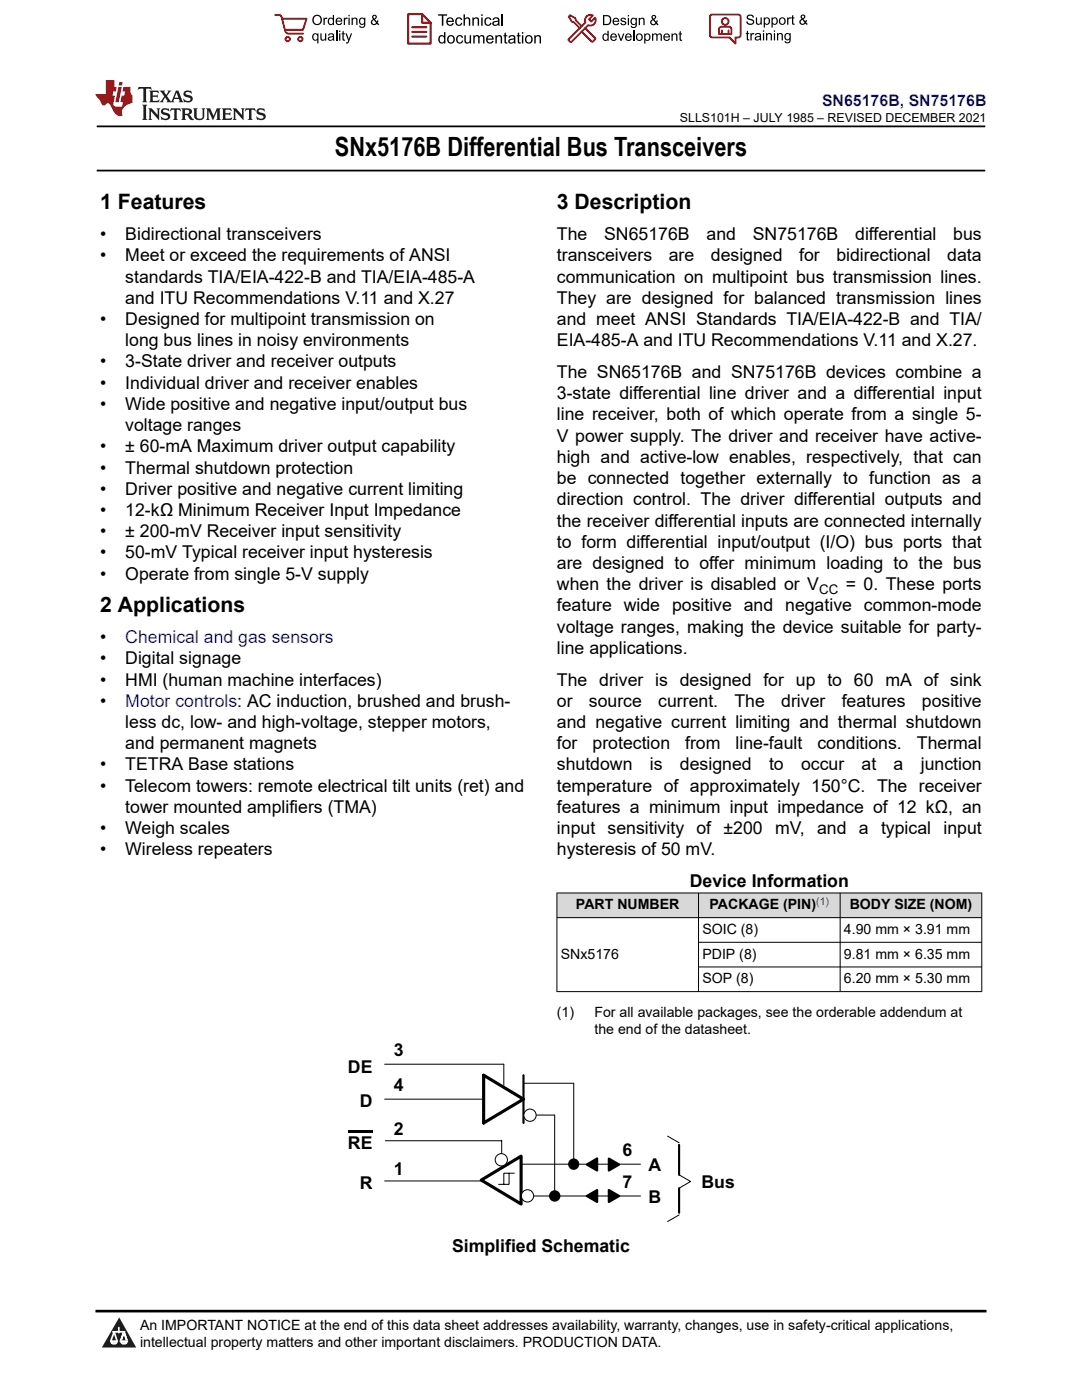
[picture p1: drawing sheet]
<svg xmlns="http://www.w3.org/2000/svg" width="216mm" height="279mm" viewBox="0 0 216 279" stroke-linecap="round" stroke-linejoin="round" font-family="sans-serif">
<path d="M19.3 25.2h177.3M19.3 34h177.3" fill="none" stroke="#000" stroke-width=".35"/>
<g fill="#d8d8d8">
<path d="M111.1 178.2h84.8v4.9h-84.8z" fill-rule="evenodd"/>
<path d="M111.2 178.3h28.1v4.8h-28.1z" fill-rule="evenodd"/>
<path d="M139.4 178.3h28.2v4.8h-28.2z" fill-rule="evenodd"/>
<path d="M167.7 178.3h28.1v4.8h-28.1z" fill-rule="evenodd"/>
</g>
<g fill="none" stroke="#000" stroke-width=".2">
<path d="M111.1 178.2h84.9M111.1 178.2v19.8M139.4 178.2v19.8M167.6 178.2v19.8M195.9 178.2v19.8M111.1 183.1h84.9M139.4 188.1h56.6M139.4 193h56.6M196 197.9h-84.9M76.8 212.4h23.7v4.2M76.8 219.4h19.7M104.5 216.2h10v16.1"/>
<path d="M76.8 235.7h19.1M76.9 227.7h23.2v2.7M104 232.3h23.8M106.5 238.7h21.3M107 222.5h3.7v16.2M133.2 226.7l2.3 1.4M135.5 234.5l2.3 1.3-2.3 1.3M135.5 242.5l-2.3 1.3"/>
</g>
<path d="M69.4 225.9h4.9" fill="none" stroke="#000" stroke-width=".45"/>
<path d="M104.5 214.6v9.5M104 238.7h.1M135.5 228.5v6M135.5 237.1v4.9" fill="none" stroke="#000" stroke-width=".43"/>
<path d="M96.5 214.6l8 4.8-8 4.7zM96 235.5l8-4.8v9.6z" fill="none" stroke="#000" stroke-width=".62"/>
<path d="M100.5 234.1h1.1v2.3h-1.1z" fill-rule="evenodd" fill="#fff"/>
<path d="M99.5 236.4h1M100.5 234.1h1.1v2.3h-1.1zM101.6 234.1h1" fill="none" stroke="#000" stroke-width=".2"/>
<g fill="#000">
<path d="M117.1 238.7l2.1-1.2v2.4zM117.1 232.4l2.1-1.2v2.4zM121.5 231.2l2.1 1.2-2.1 1.2zM121.5 237.5l2.1 1.2-2.1 1.2z"/>
<circle cx="110.7" cy="238.7" r=".93"/>
<circle cx="114.5" cy="232.3" r=".91"/>
</g>
<g fill="none" stroke="#000" stroke-width=".43">
<path d="M117.1 238.7l2.1-1.2v2.4zM117.1 232.4l2.1-1.2v2.4zM121.5 231.2l2.1 1.2-2.1 1.2zM121.5 237.5l2.1 1.2-2.1 1.2z"/>
<circle cx="110.7" cy="238.7" r=".93"/>
<circle cx="114.5" cy="232.3" r=".91"/>
</g>
<circle cx="105.8" cy="222.6" r="1.23" fill="#fff"/>
<circle cx="105.8" cy="222.6" r="1.23" fill="none" stroke="#000" stroke-width=".2"/>
<circle cx="100" cy="231.5" r="1.23" fill="#fff"/>
<circle cx="100" cy="231.5" r="1.23" fill="none" stroke="#000" stroke-width=".2"/>
<circle cx="105.3" cy="238.7" r="1.23" fill="#fff"/>
<circle cx="105.3" cy="238.7" r="1.23" fill="none" stroke="#000" stroke-width=".2"/>
<path d="M0 0h215.9v23.8h-215.9z" fill-rule="evenodd" fill="#fff"/>
<path d="M27.7 17.4l-.2 .6 .5-.3h.6v.1v2.2l-.2 .4h1l-.2-.4v-2.2v-.1h.5l.5 .3-.1-.6zM29.8 18.1l.2 .4v1.5l-.2 .4h1.9l.1-.6a1.08 1.08 0 0 1-1.3 .2v-.7h.6l.4 .2v-.6l-.4 .2h-.6v-.6l.2-.1a1 1 0 0 1 1 .2l-.1-.5zM31.8 18.1l1 1.1-1 1.2h.9l-.2-.2 .4-.7 .5 .7-.2 .2h1.6l-.2-.2 .1-.4h1l.1 .4-.1 .2h.9l-.2-.3-.8-2h-.5l-1 2.2-.8-1.1 .9-1.1h-.8l.2 .2-.5 .7-.3-.7 .1-.2zM35.2 18.5l.4 1h-.8zM36.8 18.2a.65 .65 0 0 0-.2 .7 .65 .65 0 0 0 .6 .5l.7 .2 .1 .2a.79 .79 0 0 1-.7 .4 .79 .79 0 0 1-.7-.5l.1 .7 .2-.1a.93 .93 0 0 0 1.1 .1 .93 .93 0 0 0 .4-1 1.46 1.46 0 0 0-1.2-.6l-.1-.3a1.09 1.09 0 0 1 1.2 .2l-.2-.6-.1 .1-.6-.2zM28.4 20.9l.2 .4v2.3l-.2 .3h1l-.2-.3v-2.3l.2-.4zM29.6 21.6l.2 .4v1.6l-.2 .3h.8l-.3-.3v-1.4l1.7 1.8v-2l.2-.4h-.8l.2 .2 .1 1.1-1.2-1.3zM32.3 21.8a.65 .65 0 0 0-.2 .7 .65 .65 0 0 0 .7 .4l.6 .2 .1 .2a.79 .79 0 0 1-.7 .4 .79 .79 0 0 1-.7-.5l.1 .7 .2-.1a.93 .93 0 0 0 1.1 .1 .93 .93 0 0 0 .4-.9 1.46 1.46 0 0 0-1.2-.6l-.1-.4a1.09 1.09 0 0 1 1.2 .2l-.2-.6-.1 .1-.6-.1zM34.1 21.6l-.1 .7a.63 .63 0 0 1 .7-.4l.1 1.7-.3 .3h1l-.2-.3v-1.7a.66 .66 0 0 1 .8 .4l-.1-.7zM36.2 21.6l.2 .4v1.6l-.2 .3h.9l-.2-.2v-.7h.5l.1 .2a.79 .79 0 0 0 1.2 .6l-1-.9a.61 .61 0 0 0 .6-.6 .61 .61 0 0 0-.5-.6zM36.9 21.9h.2a.47 .47 0 0 1 .5 .1 .47 .47 0 0 1 .1 .5l-.2 .2h-.6zM38.5 21.6l.2 .2a2.27 2.27 0 0 0 .4 2 1.04 1.04 0 0 0 1.7-.7v-1.3l.2-.2h-.8l.2 .4v1.1a.6 .6 0 0 1-.6 .6 .6 .6 0 0 1-.6-.6v-1.1l.3-.4zM41.1 21.6l.2 .4v1.6l-.2 .3h.7l-.2-.3v-1.5l.9 1.9 .8-1.9v1.5l-.2 .3h1l-.3-.3v-1.6l.3-.4h-.8l-.7 1.5-.7-1.5zM44.3 21.6l.2 .4v1.6l-.2 .3h1.9l.1-.5a1.09 1.09 0 0 1-1.3 .1v-.6h.6l.4 .1v-.6l-.4 .2h-.6v-.6l.2-.1a1.01 1.01 0 0 1 1 .3l-.1-.6zM46.4 21.6l.3 .4v1.6l-.3 .3h.8l-.2-.3v-1.4l1.6 1.8v-2l.2-.4h-.7l.2 .2v1.1l-1.2-1.3zM49 21.6l-.1 .7a.63 .63 0 0 1 .8-.4v1.7l-.3 .3h1l-.2-.3v-1.7a.66 .66 0 0 1 .8 .4l-.1-.7zM51.4 21.8a.65 .65 0 0 0-.2 .7 .65 .65 0 0 0 .6 .4l.6 .2 .2 .2a.79 .79 0 0 1-.8 .4 .79 .79 0 0 1-.6-.5l.1 .7 .2-.1a.93 .93 0 0 0 1 .1 .93 .93 0 0 0 .5-.9 1.46 1.46 0 0 0-1.3-.6l-.1-.4a1.09 1.09 0 0 1 1.3 .2l-.2-.6-.2 .1-.5-.1z" fill="#231f20"/>
<path d="M21.1 16v2.8h-2.1l.1 .3 .9 1a.95 .95 0 0 0 .9 .9 .59 .59 0 0 1 .6-.4 .59 .59 0 0 1 .5 .4l.4 .8a1.59 1.59 0 0 0 2.1 1.3 1.61 1.61 0 0 1 1-2.2l1-.4-.1-1.5a1.59 1.59 0 0 1-.4-1.6h-1.4l-.2 .9h.5l-.1 .8h-.5l-.2 1v.2l.4 .1-.2 .9h-.6a.73 .73 0 0 1-1.1-.7l.3-1.5h-.5l.2-.8h.5l.2-.9h-.5v-1.4zM23.6 17.4l-.6 3h.7l.6-3zM23.8 16.4l-.1 .7h.7l.1-.7z" fill="#ed1c24"/>
<g fill="#000">
<path d="M62.3 4a1 1 0 0 1 2 0 1 1 0 0 1-2 0zM62.8 3.4a.78 .78 0 0 0-.1 1.1 .78 .78 0 0 0 1.1 .1 .78 .78 0 0 0 .1-1.1 .78 .78 0 0 0-1.1-.1z" fill-rule="evenodd"/>
<path d="M62.5 6.8l.4-.2 .4 .3v-.2h.2v2h-.2v-.7a.68 .68 0 0 1-.9-.1 .68 .68 0 0 1 0-.9zM62.6 7a.51 .51 0 0 0-.1 .6 .51 .51 0 0 0 .7 .2 .51 .51 0 0 0 .1-.7 .51 .51 0 0 0-.7-.1z" fill-rule="evenodd"/>
<path d="M64.5 3.5h.3v.3l.1-.3h.3l.1 .1-.1 .2a.32 .32 0 0 0-.3 0 .32 .32 0 0 0-.1 .4v.8h-.3z" fill-rule="evenodd"/>
<path d="M63.9 6.7h.3v.8a.36 .36 0 0 0 .3 .4 .36 .36 0 0 0 .4-.5v-.7h.2v1.4h-.2v-.2a.51 .51 0 0 1-.6 .2 .51 .51 0 0 1-.4-.5z" fill-rule="evenodd"/>
<path d="M65.6 3.7l.4-.2 .4 .2v-.7h.3v2h-.3v-.2a.7 .7 0 0 1-1-.1 .7 .7 0 0 1 .2-1zM65.8 3.8a.51 .51 0 0 0-.1 .7 .51 .51 0 0 0 .6 .2 .51 .51 0 0 0 .1-.7 .51 .51 0 0 0-.6-.2z" fill-rule="evenodd"/>
<path d="M65.6 6.8a.66 .66 0 0 1 .8-.1 .66 .66 0 0 1 .3 .8v.6h-.2l-.1-.2a.52 .52 0 0 1-.7 .2 .52 .52 0 0 1-.2-.6l.3-.2a.42 .42 0 0 0 .6-.3l-.3-.2-.3 .1-.1 .2h-.3zM65.7 7.6a.35 .35 0 0 0 .3 .4 .35 .35 0 0 0 .4-.4v-.2z" fill-rule="evenodd"/>
<path d="M67.7 6.1h.2v.3h-.2zM67.7 6.7h.2v1.4h-.2z" fill-rule="evenodd"/>
<path d="M67.1 3.7a.68 .68 0 0 1 .9-.1 .68 .68 0 0 1 .3 .7h-1.1a.42 .42 0 0 0 .3 .5 .42 .42 0 0 0 .5-.3h.3a.73 .73 0 0 1-1.1 .4 .73 .73 0 0 1-.1-1.2zM67.4 3.8l-.2 .3h.8l-.2-.4z" fill-rule="evenodd"/>
<path d="M68.6 3.5h.2v.3l.2-.3h.3l.1 .1-.1 .2a.32 .32 0 0 0-.4 0 .32 .32 0 0 0-.1 .4v.8h-.2z" fill-rule="evenodd"/>
<path d="M68.3 6.3l.3-.1v.5h.2v.1h-.2v.9l.3 .4a.36 .36 0 0 1-.4 0 .36 .36 0 0 1-.2-.4v-.9h-.1v-.1h.1z" fill-rule="evenodd"/>
<path d="M68.9 6.7h.3l.4 1.1 .4-1.1h.3l-.6 1.4a.51 .51 0 0 1-.6 .6l-.1-.3h.3l.2-.3z" fill-rule="evenodd"/>
<path d="M69.5 3h.3v.3h-.3zM69.5 3.5h.3v1.5h-.3z" fill-rule="evenodd"/>
<path d="M70.2 3.5h.2v.2a.52 .52 0 0 1 .6-.2 .52 .52 0 0 1 .3 .6v.9h-.2v-.9a.34 .34 0 0 0-.3-.4 .34 .34 0 0 0-.4 .3v1h-.2z" fill-rule="evenodd"/>
<path d="M71.8 3.7l.4-.2 .5 .2v-.2h.2v1.3a.64 .64 0 0 1-.5 .8 .64 .64 0 0 1-.7-.5h.2a.41 .41 0 0 0 .5 .2 .41 .41 0 0 0 .2-.5 .69 .69 0 0 1-.9-.1 .69 .69 0 0 1 .1-1zM72 3.8a.5 .5 0 0 0-.1 .7 .5 .5 0 0 0 .7 .1 .5 .5 0 0 0 .1-.6 .5 .5 0 0 0-.7-.2z" fill-rule="evenodd"/>
<path d="M74.4 3.1a.47 .47 0 0 1 .7 .1 .47 .47 0 0 1-.3 .7l.4 .4 .1-.3 .2 .1-.1 .4 .3 .3-.2 .2-.3-.3a.63 .63 0 0 1-1 .1 .63 .63 0 0 1 .3-1l-.3-.4zM74.5 3.4a.27 .27 0 0 0 .5 0 .27 .27 0 0 0-.5 0zM74.4 4.1a.4 .4 0 0 0 0 .6 .4 .4 0 0 0 .6-.1l-.4-.6z" fill-rule="evenodd"/>
<path d="M87.4 2.9h1.8v.2h-.7v2h-.3v-2h-.8z" fill-rule="evenodd"/>
<path d="M87.6 7.2l.5-.2 .5 .2v-.8h.3v2.3h-.3v-.2a.76 .76 0 0 1-1-.1 .76 .76 0 0 1-.1-1zM87.9 7.4a.58 .58 0 0 0-.2 .7 .58 .58 0 0 0 .8 .2 .58 .58 0 0 0 .1-.7 .58 .58 0 0 0-.7-.2z" fill-rule="evenodd"/>
<path d="M89.5 7.2a.81 .81 0 0 1 1.1 .1 .81 .81 0 0 1-.2 1.2 .81 .81 0 0 1-1.1-.2l-.1-.7zM89.6 7.4a.57 .57 0 0 0 0 .8 .57 .57 0 0 0 .8 0 .57 .57 0 0 0 0-.7 .57 .57 0 0 0-.8-.1z" fill-rule="evenodd"/>
<path d="M89.3 3.7a.77 .77 0 0 1 .9-.2 .77 .77 0 0 1 .4 .9h-1.3a.48 .48 0 0 0 .4 .5 .48 .48 0 0 0 .6-.3h.3a.83 .83 0 0 1-1.3 .4 .83 .83 0 0 1 0-1.3zM89.5 3.8l-.2 .4h1l-.3-.5z" fill-rule="evenodd"/>
<path d="M91 3.7a.7 .7 0 0 1 1.2 .3h-.2a.45 .45 0 0 0-.6-.3 .45 .45 0 0 0-.3 .6 .45 .45 0 0 0 .3 .6 .45 .45 0 0 0 .6-.4l.3 .1a.76 .76 0 0 1-1.1 .5 .76 .76 0 0 1-.3-1.1z" fill-rule="evenodd"/>
<path d="M91.2 7.2a.7 .7 0 0 1 1.2 .3l-.3 .1a.45 .45 0 0 0-.5-.4 .45 .45 0 0 0-.3 .7 .45 .45 0 0 0 .3 .6 .45 .45 0 0 0 .6-.4h.2a.76 .76 0 0 1-1 .5 .76 .76 0 0 1-.4-1.1z" fill-rule="evenodd"/>
<path d="M92.5 2.9h.3v.8a.59 .59 0 0 1 .7-.2 .59 .59 0 0 1 .3 .6v1h-.2v-1a.4 .4 0 0 0-.5-.4 .4 .4 0 0 0-.3 .5v.9h-.3z" fill-rule="evenodd"/>
<path d="M92.7 7h.2v.9a.41 .41 0 0 0 .5 .6 .41 .41 0 0 0 .3-.6v-.9h.3v1.7h-.3v-.3a.58 .58 0 0 1-.7 .3 .58 .58 0 0 1-.3-.7z" fill-rule="evenodd"/>
<path d="M94.3 3.5h.2v.2a.59 .59 0 0 1 .7-.2 .59 .59 0 0 1 .4 .6v1h-.3v-1a.41 .41 0 0 0-.4-.4 .41 .41 0 0 0-.4 .5v.9h-.2z" fill-rule="evenodd"/>
<path d="M94.4 7h.3v.3a.56 .56 0 0 1 1 0 .54 .54 0 0 1 .6-.3 .54 .54 0 0 1 .4 .5v1.2h-.3v-1.1a.34 .34 0 0 0-.3-.4 .34 .34 0 0 0-.4 .3v1.2h-.3v-1.1a.38 .38 0 0 0-.5-.3 .38 .38 0 0 0-.2 .5v.9h-.3z" fill-rule="evenodd"/>
<path d="M96 2.9h.3v.3h-.3zM96 3.5h.3v1.6h-.3z" fill-rule="evenodd"/>
<path d="M96.8 3.7a.7 .7 0 0 1 1.3 .3h-.3a.45 .45 0 0 0-.6-.3 .45 .45 0 0 0-.3 .6 .45 .45 0 0 0 .3 .6 .45 .45 0 0 0 .6-.4l.3 .1a.76 .76 0 0 1-1.1 .5 .76 .76 0 0 1-.3-1.1z" fill-rule="evenodd"/>
<path d="M97.2 7.2a.77 .77 0 0 1 .9-.1 .77 .77 0 0 1 .4 .8h-1.2a.48 .48 0 0 0 .3 .6 .48 .48 0 0 0 .6-.4l.3 .1a.83 .83 0 0 1-1.3 .3 .83 .83 0 0 1 0-1.3zM97.4 7.4l-.1 .3h.9l-.2-.4z" fill-rule="evenodd"/>
<path d="M98.8 7h.3v.3a.59 .59 0 0 1 .7-.3 .59 .59 0 0 1 .4 .7v1h-.3v-1a.41 .41 0 0 0-.5-.5 .41 .41 0 0 0-.3 .6v.9h-.3z" fill-rule="evenodd"/>
<path d="M98.4 3.7a.74 .74 0 0 1 1-.2 .74 .74 0 0 1 .3 .9v.7h-.3v-.2a.59 .59 0 0 1-.8 .3 .59 .59 0 0 1-.3-.8l1.1-.3a.42 .42 0 0 0-.4-.4 .42 .42 0 0 0-.5 .3h-.2zM98.6 4.5a.36 .36 0 0 0 .2 .5 .36 .36 0 0 0 .5-.2l.1-.5z" fill-rule="evenodd"/>
<path d="M100.7 6.6l.2-.1v.5h.3v.2h-.3v1l.1 .2h.2l.1 .3a.41 .41 0 0 1-.5-.1 .41 .41 0 0 1-.1-.4v-1h-.2v-.2h.2z" fill-rule="evenodd"/>
<path d="M101.6 7.2a.74 .74 0 0 1 .9-.2 .74 .74 0 0 1 .3 1l.1 .7h-.3v-.2a.59 .59 0 0 1-.8 .2 .59 .59 0 0 1-.3-.8l1-.3a.42 .42 0 0 0-.3-.4 .42 .42 0 0 0-.5 .3h-.3zM101.8 8.1a.36 .36 0 0 0 .1 .5 .36 .36 0 0 0 .5-.3l.2-.4z" fill-rule="evenodd"/>
<path d="M103.3 6.6l.3-.1v.5h.3v.2h-.3v1l.1 .2h.2v.3a.41 .41 0 0 1-.5-.1 .41 .41 0 0 1-.1-.4v-1h-.2v-.2h.2z" fill-rule="evenodd"/>
<path d="M104.1 6.4h.3v.3h-.3zM104.1 7h.3v1.7h-.3z" fill-rule="evenodd"/>
<path d="M105 7.2a.81 .81 0 0 1 1.1 .1 .81 .81 0 0 1-.1 1.2 .81 .81 0 0 1-1.2-.2v-.7zM105.2 7.4a.57 .57 0 0 0-.1 .8 .57 .57 0 0 0 .8 0 .57 .57 0 0 0 0-.7 .57 .57 0 0 0-.7-.1z" fill-rule="evenodd"/>
<path d="M106.6 7h.3v.3a.59 .59 0 0 1 .7-.3 .59 .59 0 0 1 .4 .7v1h-.3v-1a.41 .41 0 0 0-.5-.5 .41 .41 0 0 0-.3 .6v.9h-.3z" fill-rule="evenodd"/>
<path d="M120.3 3h.7a1 1 0 0 1 1 1 1 1 0 0 1-1 1h-.7zM120.6 3.2v1.6h.4a.77 .77 0 0 0 .7-.8 .77 .77 0 0 0-.7-.8z" fill-rule="evenodd"/>
<path d="M120.4 6.9l.4-.2 .4 .2v-.8h.3v2h-.3v-.1a.7 .7 0 0 1-.9-.2 .7 .7 0 0 1 .1-.9zM120.6 7a.51 .51 0 0 0-.1 .7 .51 .51 0 0 0 .6 .1 .51 .51 0 0 0 .1-.6 .51 .51 0 0 0-.6-.2z" fill-rule="evenodd"/>
<path d="M122 6.9a.68 .68 0 0 1 .8-.2 .68 .68 0 0 1 .3 .8h-1.1a.42 .42 0 0 0 .3 .5 .42 .42 0 0 0 .5-.3h.3a.73 .73 0 0 1-1.1 .3 .73 .73 0 0 1 0-1.1zM122.2 7l-.2 .3h.8l-.2-.4z" fill-rule="evenodd"/>
<path d="M122.4 3.7a.68 .68 0 0 1 .8-.1 .68 .68 0 0 1 .4 .8h-1.1a.42 .42 0 0 0 .3 .4 .42 .42 0 0 0 .5-.3l.3 .1a.73 .73 0 0 1-1.2 .3 .73 .73 0 0 1 0-1.2zM122.6 3.8l-.1 .3h.8l-.2-.3z" fill-rule="evenodd"/>
<path d="M123.9 3.7l.1-.1a.62 .62 0 0 1 .9 .3l-.2 .1a.29 .29 0 0 0-.3-.3 .29 .29 0 0 0-.3 .3l.1 .1a.58 .58 0 0 1 .6 .1 .58 .58 0 0 1 .1 .6 .67 .67 0 0 1-1.1-.2l.2-.1a.33 .33 0 0 0 .4 .4 .33 .33 0 0 0 .3-.4 .71 .71 0 0 1-.9-.6z" fill-rule="evenodd"/>
<path d="M123.3 6.7h.2l.4 1.2 .4-1.2h.3l-.6 1.4h-.2z" fill-rule="evenodd"/>
<path d="M125.3 3h.2v.3h-.2zM125.3 3.6h.2v1.4h-.2z" fill-rule="evenodd"/>
<path d="M124.9 6.9a.68 .68 0 0 1 .8-.2 .68 .68 0 0 1 .4 .8h-1.1a.42 .42 0 0 0 .3 .5 .42 .42 0 0 0 .5-.3h.3a.73 .73 0 0 1-1.2 .3 .73 .73 0 0 1 0-1.1zM125.1 7l-.1 .3h.8l-.2-.4z" fill-rule="evenodd"/>
<path d="M126 3.7l.4-.2 .4 .2v-.1h.3v1.2a.64 .64 0 0 1-.5 .8 .64 .64 0 0 1-.8-.5l.3 .1a.41 .41 0 0 0 .5 .2 .41 .41 0 0 0 .2-.6 .69 .69 0 0 1-.9-.1 .69 .69 0 0 1 .1-1zM126.2 3.9a.5 .5 0 0 0-.1 .6 .5 .5 0 0 0 .6 .2 .5 .5 0 0 0 .2-.7 .5 .5 0 0 0-.7-.1z" fill-rule="evenodd"/>
<path d="M126.9 7.4a.73 .73 0 0 1 1.4 0 .73 .73 0 0 1-1.4 0zM127.3 7a.5 .5 0 0 0-.1 .7 .5 .5 0 0 0 .7 0 .5 .5 0 0 0 0-.6 .5 .5 0 0 0-.6-.1z" fill-rule="evenodd"/>
<path d="M127.5 3.6h.2v.2a.52 .52 0 0 1 .6-.3 .52 .52 0 0 1 .3 .6v.9h-.2v-.9a.34 .34 0 0 0-.3-.4 .34 .34 0 0 0-.4 .3v1h-.2z" fill-rule="evenodd"/>
<path d="M128.5 6.7h.3v.2a.67 .67 0 0 1 .9 0 .67 .67 0 0 1 0 .9 .55 .55 0 0 1-.9 .2v.7h-.3zM128.9 7a.5 .5 0 0 0-.1 .7 .5 .5 0 0 0 .6 .1 .5 .5 0 0 0 .2-.6 .5 .5 0 0 0-.7-.2z" fill-rule="evenodd"/>
<path d="M130.1 6.7h.2v.2a.49 .49 0 0 1 .9 0l.4-.2a.42 .42 0 0 1 .5 .4v1h-.3v-.9a.3 .3 0 0 0-.2-.3 .3 .3 0 0 0-.4 .2v1h-.2v-.9a.33 .33 0 0 0-.5-.3 .33 .33 0 0 0-.2 .5v.7h-.2z" fill-rule="evenodd"/>
<path d="M130.1 3.1a.47 .47 0 0 1 .8 .1 .47 .47 0 0 1-.3 .7l.3 .4 .1-.2h.3l-.2 .5 .3 .3-.2 .2-.3-.3a.63 .63 0 0 1-1 .1 .63 .63 0 0 1 .3-1l-.2-.5zM130.2 3.5a.27 .27 0 0 0 .5 0 .27 .27 0 0 0-.5 0zM130.2 4.1a.4 .4 0 0 0 0 .7 .4 .4 0 0 0 .6-.2l-.5-.6z" fill-rule="evenodd"/>
<path d="M132.5 6.9a.68 .68 0 0 1 .9-.2 .68 .68 0 0 1 .3 .8h-1.1a.42 .42 0 0 0 .3 .5 .42 .42 0 0 0 .5-.3h.3a.73 .73 0 0 1-1.1 .3 .73 .73 0 0 1-.1-1.1zM132.7 7l-.1 .3h.8l-.2-.4z" fill-rule="evenodd"/>
<path d="M134 6.7h.2v.2a.52 .52 0 0 1 .6-.2 .52 .52 0 0 1 .4 .6v.8h-.3v-.8a.34 .34 0 0 0-.2-.4 .34 .34 0 0 0-.4 .2l-.1 1h-.2z" fill-rule="evenodd"/>
<path d="M135.6 6.3l.2-.1v.5h.3v.2h-.3v.8l.3 .4a.36 .36 0 0 1-.4 0 .36 .36 0 0 1-.1-.4v-.8h-.2v-.2h.2z" fill-rule="evenodd"/>
<path d="M149.2 3a.8 .8 0 0 1 1.2 .5h-.2a.44 .44 0 0 0-.5-.4 .44 .44 0 0 0-.4 .5l.2 .1a.9 .9 0 0 1 1 .8 .84 .84 0 0 1-.9 .5 .84 .84 0 0 1-.7-.7h.3a.52 .52 0 0 0 .5 .5 .52 .52 0 0 0 .5-.6l-.2-.1a.85 .85 0 0 1-1-.8z" fill-rule="evenodd"/>
<path d="M149 6.3l.3-.2v.5h.2v.2h-.2v.9l.2 .4a.36 .36 0 0 1-.4-.1 .36 .36 0 0 1-.1-.4v-.8h-.2v-.2h.2z" fill-rule="evenodd"/>
<path d="M149.7 6.6h.3v.2l.1-.2h.3l.1 .1-.1 .2a.32 .32 0 0 0-.3 0 .32 .32 0 0 0-.1 .4v.8h-.3z" fill-rule="evenodd"/>
<path d="M150.7 6.8a.66 .66 0 0 1 .9-.2 .66 .66 0 0 1 .3 .9v.6h-.2l-.1-.2a.52 .52 0 0 1-.7 .2 .52 .52 0 0 1-.2-.7l.2-.1a.42 .42 0 0 0 .7-.3l-.3-.2h-.3l-.1 .3-.3-.1zM150.9 7.5a.35 .35 0 0 0 .3 .5 .35 .35 0 0 0 .4-.4v-.3z" fill-rule="evenodd"/>
<path d="M150.8 3.5h.3v.8a.36 .36 0 0 0 .3 .5 .36 .36 0 0 0 .4-.5v-.8h.2v1.4h-.2v-.2a.51 .51 0 0 1-.6 .3 .51 .51 0 0 1-.4-.6z" fill-rule="evenodd"/>
<path d="M152.2 6.1h.3v.2h-.3zM152.2 6.6h.3v1.5h-.3z" fill-rule="evenodd"/>
<path d="M152.4 3.5h.2v.2a.67 .67 0 0 1 .9 0 .67 .67 0 0 1 .1 .9 .55 .55 0 0 1-1 .2v.7h-.2zM152.7 3.8a.5 .5 0 0 0-.1 .7 .5 .5 0 0 0 .7 .1 .5 .5 0 0 0 .1-.6 .5 .5 0 0 0-.7-.2z" fill-rule="evenodd"/>
<path d="M152.9 6.6h.2v.2a.52 .52 0 0 1 .6-.2 .52 .52 0 0 1 .3 .6v.9h-.2v-.9a.34 .34 0 0 0-.3-.4 .34 .34 0 0 0-.4 .2v1.1h-.2z" fill-rule="evenodd"/>
<path d="M153.9 3.5h.3v.2a.67 .67 0 0 1 .9 0 .67 .67 0 0 1 0 .9 .55 .55 0 0 1-.9 .2v.7h-.3zM154.3 3.8a.5 .5 0 0 0-.1 .7 .5 .5 0 0 0 .6 .1 .5 .5 0 0 0 .2-.6 .5 .5 0 0 0-.7-.2z" fill-rule="evenodd"/>
<path d="M154.4 6.1h.3v.2h-.3zM154.4 6.6h.3v1.5h-.3z" fill-rule="evenodd"/>
<path d="M155 6.6h.3v.2a.52 .52 0 0 1 .6-.2 .52 .52 0 0 1 .3 .6v.9h-.2v-.9a.34 .34 0 0 0-.3-.4 .34 .34 0 0 0-.4 .2v1.1h-.3z" fill-rule="evenodd"/>
<path d="M155.4 4.2a.75 .75 0 0 1 1.5 0 .75 .75 0 0 1-1.5 0zM155.8 3.8a.5 .5 0 0 0-.1 .7 .5 .5 0 0 0 .8 0 .5 .5 0 0 0 0-.7 .5 .5 0 0 0-.7 0z" fill-rule="evenodd"/>
<path d="M156.7 6.8l.4-.2 .5 .2v-.2h.2v1.3a.64 .64 0 0 1-.5 .7 .64 .64 0 0 1-.8-.4h.3a.41 .41 0 0 0 .5 .2 .41 .41 0 0 0 .2-.5 .69 .69 0 0 1-.9-.1 .69 .69 0 0 1 .1-1zM156.9 6.9a.5 .5 0 0 0-.1 .7 .5 .5 0 0 0 .6 .1 .5 .5 0 0 0 .2-.7 .5 .5 0 0 0-.7-.1z" fill-rule="evenodd"/>
<path d="M157.1 3.5h.2v.2l.1-.2h.3h.2l-.1 .3a.32 .32 0 0 0-.4 0 .32 .32 0 0 0-.1 .4v.7h-.2z" fill-rule="evenodd"/>
<path d="M158 3.1l.3-.1v.5h.2v.2h-.2v.8l.3 .4a.36 .36 0 0 1-.4 0 .36 .36 0 0 1-.2-.4v-.8h-.1v-.2h.1z" fill-rule="evenodd"/>
<path d="M159.9 3a.47 .47 0 0 1 .7 .1 .47 .47 0 0 1-.3 .7l.4 .5 .1-.3h.2l-.1 .5 .3 .3-.2 .2-.3-.3a.63 .63 0 0 1-1 .1 .63 .63 0 0 1 .3-1l-.3-.5zM160 3.4a.27 .27 0 0 0 .5 0 .27 .27 0 0 0-.5 0zM159.9 4.1a.4 .4 0 0 0 0 .6 .4 .4 0 0 0 .6-.2l-.4-.6z" fill-rule="evenodd"/>
</g>
<path d="M67.2 6.1v2M126.5 6.1v2" fill="none" stroke="#000" stroke-width=".25"/>
<g fill="none" stroke="#de0000" stroke-width=".37">
<path d="M54.9 3h.9a1.19 1.19 0 0 1 .6 1.2l.6 2.1a.85 .85 0 0 0 1 .4h2.5M56.3 3.7h4.9l-.7 2.2h-3.6M116.1 5.2l-1.2-1.1-.1-.5-1-.6-.3 .3 .6 1 .5 .2 1.1 1.1M116.8 5.6l1.9 2v.3l-.4 .4h-.3l-1.9-2zM116.8 5.6l.6-.6a1.07 1.07 0 0 0 1.2-.2 1.07 1.07 0 0 0 .1-1.3l-.7 .8-.5-.4 .8-.8a1.07 1.07 0 0 0-1.2 .2 1.07 1.07 0 0 0-.3 1.2l-3.3 3.3v.3l.3 .3h.2l2.1-2.1M141.7 3.1l.4-.2h5.3l.3 .2 .1 3.9-.2 .4-.8 .1v1.2l-1.3-1.2h-3.4l-.4-.2zM143.5 5.6l.5-.3 1.7 .1 .2 .5v.9h-2.4zM144 6.1v.7M145.4 6.1v.7"/>
<circle cx="57.4" cy="7.8" r=".44"/>
<circle cx="59.9" cy="7.8" r=".44"/>
<circle cx="144.7" cy="4.3" r=".67"/>
</g>
<path d="M100.2 2.9v2.2" fill="none" stroke="#000" stroke-width=".28"/>
<path d="M81.4 2.8h2.8v1.7h1.7v4.2h-4.5zM82.3 6.4h2.8M82.3 5.4h2.8M82.3 7.3h2.8M84.2 2.8l1.7 1.7" fill="none" stroke="#de0000" stroke-width=".42"/>
<path d="M0 261.4h215.9v18h-215.9z" fill-rule="evenodd" fill="#fff"/>
<path d="M23.8 262.9l3.4 6h-6.9z" fill="#231f20"/>
<path d="M22.1 267.7h1.3l-.4 .5h-.3a.55 .55 0 0 1-.6-.5z" fill-rule="evenodd" fill="#fff"/>
<path d="M22.1 267.7h1.3l-.4 .5h-.3a.55 .55 0 0 1-.6-.5z" fill="none" stroke="#231f20" stroke-width=".34"/>
<path d="M22.1 267.7h1.3l-.4 .5h-.5zM22.6 265.8h.1M22.6 265.8h2.3zM23.7 265.9h.1M23.7 264.9v1zM24 267.7h.1" fill="none" stroke="#fff" stroke-width=".34"/>
<path d="M24.7 265.8l-.7 1.9z" fill="#fff"/>
<path d="M24.7 265.8l-.7 1.9z" fill="none" stroke="#fff" stroke-width=".34"/>
<path d="M24.7 265.8l.7 1.9z" fill="#fff"/>
<path d="M24.7 265.8l.7 1.9zM25.3 267.7h.1" fill="none" stroke="#fff" stroke-width=".34"/>
<path d="M22.8 265.8l-.7 1.9z" fill="#fff"/>
<path d="M22.8 265.8l-.7 1.9z" fill="none" stroke="#fff" stroke-width=".34"/>
<path d="M22.8 265.8l.6 1.9z" fill="#fff"/>
<path d="M22.8 265.8l.6 1.9z" fill="none" stroke="#fff" stroke-width=".34"/>
<path d="M24.1 267.7h1.3a.65 .65 0 0 1-.6 .5 .65 .65 0 0 1-.7-.5z" fill-rule="evenodd" fill="#fff"/>
<path d="M24.1 267.7h1.3a.65 .65 0 0 1-.6 .5 .65 .65 0 0 1-.7-.5z" fill="none" stroke="#231f20" stroke-width=".34"/>
<path d="M24 267.7h.1M24.1 267.7h1.3l-.4 .5h-.5z" fill="none" stroke="#fff" stroke-width=".34"/>
<path d="M19 261.7h177.8" fill="none" stroke="#000" stroke-width=".53"/>
<text font-size="5.3" x="66.8" y="31.2">SNx5176B Differential Bus Transceivers</text>
<g font-size="4.2">
<text x="20" y="41.8">1 Features</text>
<text x="111.1" y="41.8">3 Description</text>
<text x="20" y="122.2">2 Applications</text>
</g>
<g font-size="3.5">
<text x="20" y="47.9">•</text>
<text x="25" y="47.9">Bidirectional transceivers</text>
<text x="111.1" y="47.9">The</text>
<text x="120.6" y="47.9">SN65176B</text>
<text x="141" y="47.9">and</text>
<text x="150.2" y="47.9">SN75176B</text>
<text x="170.6" y="47.9">differential</text>
<text x="190.2" y="47.9">bus</text>
<text x="20" y="52.2">•</text>
<text x="25" y="52.2">Meet or exceed the requirements of ANSI</text>
<text x="111.1" y="52.2">transceivers</text>
<text x="133.4" y="52.2">are</text>
<text x="141.8" y="52.2">designed</text>
<text x="159.5" y="52.2">for</text>
<text x="166.9" y="52.2">bidirectional</text>
<text x="189" y="52.2">data</text>
<text x="25" y="56.4">standards TIA/EIA-422-B and TIA/EIA-485-A</text>
<text x="111.1" y="56.4">communication on multipoint bus transmission lines.</text>
<text x="20" y="64.9">•</text>
<text x="25" y="60.6">and ITU Recommendations V.11 and X.27</text>
<text x="25" y="64.9">Designed for multipoint transmission on</text>
<text x="111.1" y="60.6">They are designed for balanced transmission lines</text>
<text x="111.1" y="64.9">and meet ANSI Standards TIA/EIA-422-B and TIA/</text>
<text x="25" y="69.1">long bus lines in noisy environments</text>
<text x="111.1" y="69.1">EIA-485-A and ITU Recommendations V.11 and X.27.</text>
<text x="20" y="73.3">•</text>
<text x="20" y="77.6">•</text>
<text x="25" y="73.3">3-State driver and receiver outputs</text>
<text x="25" y="77.6">Individual driver and receiver enables</text>
<text x="111.1" y="75.5">The SN65176B and SN75176B devices combine a</text>
<text x="20" y="81.8">•</text>
<text x="25" y="81.8">Wide positive and negative input/output bus</text>
<text x="111.1" y="79.7">3-state differential line driver and a differential input</text>
<text x="111.1" y="83.9">line receiver, both of which operate from a single 5-</text>
<text x="25" y="86">voltage ranges</text>
<text x="111.1" y="88.2">V power supply. The driver and receiver have active-</text>
<text x="20" y="90.3">•</text>
<text x="20" y="94.5">•</text>
<text x="25" y="90.3">± 60-mA Maximum driver output capability</text>
<text x="25" y="94.5">Thermal shutdown protection</text>
<text x="111.1" y="92.4">high and active-low enables, respectively, that can</text>
<text x="20" y="98.7">•</text>
<text x="25" y="98.7">Driver positive and negative current limiting</text>
<text x="111.1" y="100.9">direction control. The driver differential outputs and</text>
<text x="111.1" y="96.6">be connected together externally to function as a</text>
<text x="20" y="103">•</text>
<text x="20" y="107.2">•</text>
<text x="25" y="103">12-kΩ Minimum Receiver Input Impedance</text>
<text x="25" y="107.2">± 200-mV Receiver input sensitivity</text>
<text x="111.1" y="105.1">the receiver differential inputs are connected internally</text>
<text x="20" y="111.4">•</text>
<text x="25" y="111.4">50-mV Typical receiver input hysteresis</text>
<text x="111.1" y="109.3">to form differential input/output (I/O) bus ports that</text>
<text x="111.1" y="113.6">are designed to offer minimum loading to the bus</text>
<text x="20" y="115.7">•</text>
<text x="25" y="115.7">Operate from single 5-V supply</text>
<text x="111.1" y="117.8">when the driver is disabled or V</text>
<text x="168.8" y="117.8">= 0. These ports</text>
<text x="111.1" y="122">feature wide positive and negative common-mode</text>
<text x="20" y="128.4">•</text>
<text x="111.1" y="130.5">line applications.</text>
<text x="111.1" y="126.3">voltage ranges, making the device suitable for party-</text>
<text x="20" y="132.6">•</text>
<text x="20" y="136.8">•</text>
<text x="25" y="132.6">Digital signage</text>
<text x="25" y="136.8">HMI (human machine interfaces)</text>
<text x="111.1" y="136.8">The driver is designed for up to 60 mA of sink</text>
<text x="20" y="141.1">•</text>
<text x="111.1" y="141.1">or</text>
<text x="117.5" y="141.1">source</text>
<text x="131.3" y="141.1">current.</text>
<text x="146.6" y="141.1">The</text>
<text x="155.9" y="141.1">driver</text>
<text x="167.9" y="141.1">features</text>
<text x="183.9" y="141.1">positive</text>
<text x="25" y="145.3">less dc, low- and high-voltage, stepper motors,</text>
<text x="25" y="149.5">and permanent magnets</text>
<text x="111.1" y="145.3">and negative current limiting and thermal shutdown</text>
<text x="111.1" y="149.5">for</text>
<text x="118.2" y="149.5">protection</text>
<text x="136.7" y="149.5">from</text>
<text x="146.8" y="149.5">line-fault</text>
<text x="163.1" y="149.5">conditions.</text>
<text x="183" y="149.5">Thermal</text>
<text x="20" y="153.8">•</text>
<text x="25" y="153.8">TETRA Base stations</text>
<text x="111.1" y="153.8">shutdown</text>
<text x="129.7" y="153.8">is</text>
<text x="135.7" y="153.8">designed</text>
<text x="153.4" y="153.8">to</text>
<text x="159.8" y="153.8">occur</text>
<text x="171.9" y="153.8">at</text>
<text x="178.3" y="153.8">a</text>
<text x="183.7" y="153.8">junction</text>
<text x="20" y="158">•</text>
<text x="25" y="158">Telecom towers: remote electrical tilt units (ret) and</text>
<text x="111.1" y="158">temperature of approximately 150°C. The receiver</text>
<text x="20" y="166.5">•</text>
<text x="25" y="162.2">tower mounted amplifiers (TMA)</text>
<text x="25" y="166.5">Weigh scales</text>
<text x="111.1" y="162.2">features a minimum input impedance of 12 kΩ, an</text>
<text x="111.1" y="166.5">input sensitivity of ±200 mV, and a typical input</text>
<text x="20" y="170.7">•</text>
<text x="25" y="170.7">Wireless repeaters</text>
<text x="111.1" y="170.7">hysteresis of 50 mV.</text>
<text x="137.6" y="177.1">Device Information</text>
<text x="69.4" y="214.1">DE</text>
<text x="78.6" y="210.7">3</text>
<text x="71.8" y="220.9">D</text>
<text x="78.6" y="217.8">4</text>
<text x="78.6" y="226.5">2</text>
<text x="69.4" y="229.2">RE</text>
<text x="124.2" y="230.7">6</text>
<text x="129.4" y="233.7">A</text>
<text x="71.8" y="237.2">R</text>
<text x="78.6" y="234.5">1</text>
<text x="124.2" y="237.1">7</text>
<text x="140" y="237.1">Bus</text>
<text x="129.4" y="240.1">B</text>
<text x="90.2" y="249.9">Simplified Schematic</text>
</g>
<g font-size="3.5" fill="#00f">
<text x="25" y="128.4">Chemical and gas sensors</text>
<text x="25" y="141.1">Motor controls: AC induction, brushed and brush-</text>
</g>
<text font-size="3.2" fill="#00f" x="164" y="21.1">SN65176B, SN75176B</text>
<g font-size="2.8">
<text x="114.9" y="181.5">PART NUMBER</text>
<text x="141.6" y="181.5">PACKAGE (PIN)</text>
<text x="169.5" y="181.5">BODY SIZE (NOM)</text>
<text x="111.9" y="191.3">SNx5176</text>
<text x="140.2" y="186.4">SOIC (8)</text>
<text x="140.2" y="191.3">PDIP (8)</text>
<text x="168.4" y="186.4">4.90 mm × 3.91 mm</text>
<text x="168.4" y="191.3">9.81 mm × 6.35 mm</text>
<text x="140.2" y="196.3">SOP (8)</text>
<text x="168.4" y="196.3">6.20 mm × 5.30 mm</text>
<text x="111.1" y="203.1">(1)</text>
<text x="118.6" y="203.1">For all available packages, see the orderable addendum at</text>
<text x="118.6" y="206.4">the end of the datasheet.</text>
<text x="27.9" y="265.5">An IMPORTANT NOTICE at the end of this data sheet addresses availability, warranty, changes, use in safety-critical applications,</text>
<text x="27.9" y="268.9">intellectual property matters and other important disclaimers. PRODUCTION DATA.</text>
</g>
<text font-size="2.6" x="163.4" y="118.5">CC</text>
<text font-size="2.5" x="135.7" y="24.3">SLLS101H – JULY 1985 – REVISED DECEMBER 2021</text>
<text font-size="2.1" fill="#00f" x="162.9" y="180.5">(1)</text>
</svg>
